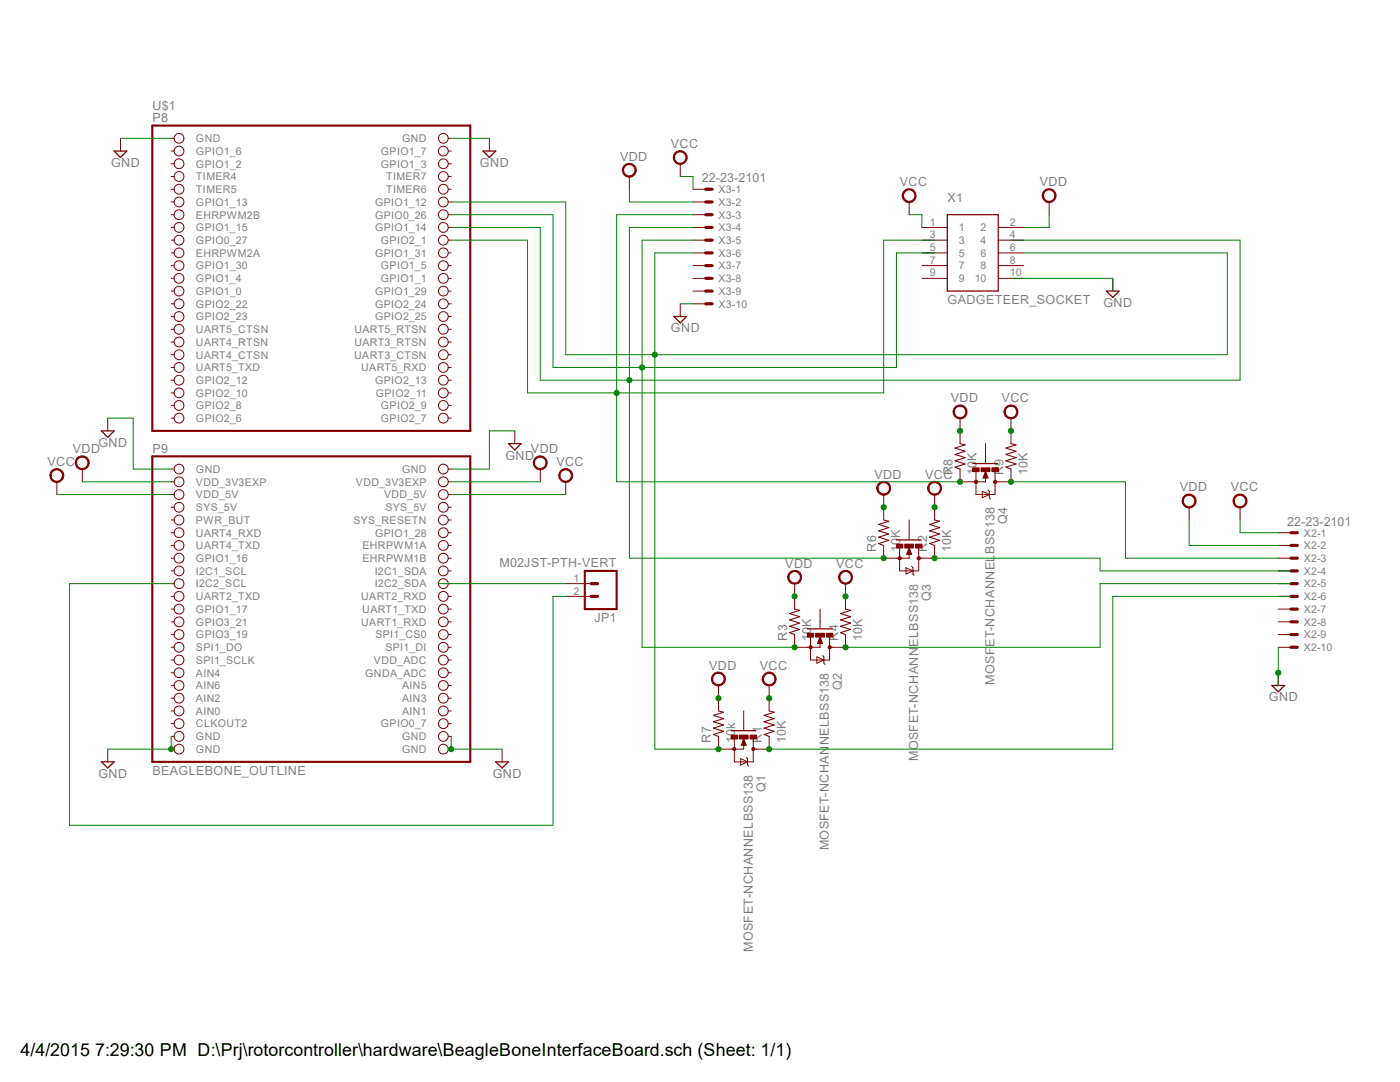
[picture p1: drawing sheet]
<svg xmlns="http://www.w3.org/2000/svg" width="279mm" height="216mm" viewBox="0 0 279 216" stroke-linecap="round" stroke-linejoin="round" font-family="sans-serif">
<path d="M30.4 25.1h63.5v60.9h-63.5zM30.4 91.1h63.5v60.9h-63.5z" fill="none" stroke="#800000" stroke-width=".42"/>
<g fill="none" stroke="#800000" stroke-width=".2">
<path d="M24 27.6v2.5M34.2 27.6h.6M34.2 30.1h.6M34.2 32.7h.6M34.2 35.2h.6M34.2 37.8h.6M89.5 27.6h.5M89.5 30.1h.5M89.5 32.7h.5M89.5 35.2h.5M89.5 37.8h.5M97.7 27.6v2.5"/>
<path d="M138.3 37.8h2.5M34.2 40.3h.6M34.2 42.8h.6M34.2 45.4h.6M34.2 47.9h.6M34.2 50.5h.6M34.2 53h.6M34.2 55.5h.6M34.2 58.1h.6M89.5 40.3h.5M89.5 42.8h.5M89.5 45.4h.5"/>
<path d="M89.5 47.9h.5M89.5 50.5h.5M89.5 53h.5M89.5 55.5h.5M89.5 58.1h.5M138.3 40.3h2.5M138.3 42.8h2.5M138.3 45.4h2.5M138.3 47.9h2.5M138.3 50.5h2.5M138.3 53h2.5M138.3 55.5h2.5"/>
<path d="M138.3 58.1h2.5M184 45.4h5.1M184 47.9h5.1M184 50.5h5.1M184 53h5.1M184 55.5h5.1M199.2 45.4h5.1M199.2 47.9h5.1M199.2 50.5h5.1M199.2 53h5.1M199.2 55.5h5.1M34.2 60.6h.6"/>
<path d="M34.2 63.2h.6M34.2 65.7h.6M34.2 68.2h.6M34.2 70.8h.6M34.2 73.3h.6M34.2 75.9h.6M34.2 78.4h.6M89.5 60.6h.5M89.5 63.2h.5M89.5 65.7h.5M89.5 68.2h.5M89.5 70.8h.5"/>
<path d="M89.5 73.3h.5M89.5 75.9h.5M89.5 78.4h.5M135.8 60.6v2.6M138.3 60.6h2.5M21.5 83.4v2.6M34.2 93.6h.6M34.2 96.1h.6M34.2 98.7h.6M34.2 80.9h.6M34.2 83.4h.6M89.5 93.6h.5"/>
<path d="M89.5 96.1h.5M89.5 98.7h.5M89.5 80.9h.5M89.5 83.4h.5M102.7 86v2.5M34.2 101.2h.6M34.2 103.8h.6M34.2 106.3h.6M34.2 108.8h.6M34.2 111.4h.6M34.2 113.9h.6M34.2 116.5h.6"/>
<path d="M34.2 119h.6M89.5 101.2h.5M89.5 103.8h.5M89.5 106.3h.5M89.5 108.8h.5M89.5 111.4h.5M89.5 113.9h.5M89.5 116.5h.5M89.5 119h.5M255.1 106.3h2.5M255.1 108.8h2.5M255.1 111.4h2.5"/>
<path d="M255.1 113.9h2.5M255.1 116.5h2.5M255.1 119h2.5M34.2 121.5h.6M34.2 124.1h.6M34.2 126.6h.6M34.2 129.2h.6M34.2 131.7h.6M34.2 134.2h.6M34.2 136.8h.6M34.2 139.3h.6M89.5 121.5h.5"/>
<path d="M89.5 124.1h.5M89.5 126.6h.5M89.5 129.2h.5M89.5 131.7h.5M89.5 134.2h.5M89.5 136.8h.5M89.5 139.3h.5M255.1 121.5h2.5M255.1 124.1h2.5M255.1 126.6h2.5M255.1 129.2h2.5M21.5 149.5v2.5"/>
<path d="M34.2 141.9h.6M34.2 144.4h.6M34.2 146.9h.6M34.2 149.5h.6M89.5 141.9h.5M89.5 144.4h.5M89.5 146.9h.5M89.5 149.5h.5M100.2 149.5v2.5"/>
<circle cx="35.7" cy="32.7" r=".98"/>
<circle cx="35.7" cy="27.6" r=".98"/>
<circle cx="35.7" cy="30.1" r=".98"/>
<circle cx="35.7" cy="35.2" r=".98"/>
<circle cx="35.7" cy="37.8" r=".98"/>
<circle cx="88.5" cy="37.8" r=".98"/>
<circle cx="88.5" cy="32.7" r=".98"/>
<circle cx="88.5" cy="27.6" r=".98"/>
<circle cx="88.5" cy="35.2" r=".98"/>
<circle cx="88.5" cy="30.1" r=".98"/>
<circle cx="35.7" cy="50.5" r=".98"/>
<circle cx="35.7" cy="40.3" r=".98"/>
<circle cx="35.7" cy="55.5" r=".98"/>
<circle cx="35.7" cy="42.8" r=".98"/>
<circle cx="35.7" cy="47.9" r=".98"/>
<circle cx="35.7" cy="53" r=".98"/>
<circle cx="35.7" cy="58.1" r=".98"/>
<circle cx="35.7" cy="45.4" r=".98"/>
<circle cx="88.5" cy="40.3" r=".98"/>
<circle cx="88.5" cy="55.5" r=".98"/>
<circle cx="88.5" cy="50.5" r=".98"/>
<circle cx="88.5" cy="53" r=".98"/>
<circle cx="88.5" cy="42.8" r=".98"/>
<circle cx="88.5" cy="45.4" r=".98"/>
<circle cx="88.5" cy="47.9" r=".98"/>
<circle cx="88.5" cy="58.1" r=".98"/>
<circle cx="35.7" cy="78.4" r=".98"/>
<circle cx="35.7" cy="60.6" r=".98"/>
<circle cx="35.7" cy="63.2" r=".98"/>
<circle cx="35.7" cy="68.2" r=".98"/>
<circle cx="35.7" cy="70.8" r=".98"/>
<circle cx="35.7" cy="65.7" r=".98"/>
<circle cx="35.7" cy="75.9" r=".98"/>
<circle cx="35.7" cy="73.3" r=".98"/>
<circle cx="88.5" cy="78.4" r=".98"/>
<circle cx="88.5" cy="63.2" r=".98"/>
<circle cx="88.5" cy="73.3" r=".98"/>
<circle cx="88.5" cy="68.2" r=".98"/>
<circle cx="88.5" cy="70.8" r=".98"/>
<circle cx="88.5" cy="60.6" r=".98"/>
<circle cx="88.5" cy="65.7" r=".98"/>
<circle cx="88.5" cy="75.9" r=".98"/>
<circle cx="35.7" cy="96.1" r=".98"/>
<circle cx="35.7" cy="93.6" r=".98"/>
<circle cx="35.7" cy="80.9" r=".98"/>
<circle cx="35.7" cy="83.4" r=".98"/>
<circle cx="35.7" cy="98.7" r=".98"/>
<circle cx="88.5" cy="80.9" r=".98"/>
<circle cx="88.5" cy="96.1" r=".98"/>
<circle cx="88.5" cy="83.4" r=".98"/>
<circle cx="88.5" cy="98.7" r=".98"/>
<circle cx="88.5" cy="93.6" r=".98"/>
<circle cx="35.7" cy="101.2" r=".98"/>
<circle cx="35.7" cy="106.3" r=".98"/>
<circle cx="35.7" cy="103.8" r=".98"/>
<circle cx="35.7" cy="108.8" r=".98"/>
<circle cx="35.7" cy="111.4" r=".98"/>
<circle cx="35.7" cy="113.9" r=".98"/>
<circle cx="35.7" cy="119" r=".98"/>
<circle cx="35.7" cy="116.5" r=".98"/>
<circle cx="88.5" cy="106.3" r=".98"/>
<circle cx="88.5" cy="119" r=".98"/>
<circle cx="88.5" cy="111.4" r=".98"/>
<circle cx="88.5" cy="113.9" r=".98"/>
<circle cx="88.5" cy="108.8" r=".98"/>
<circle cx="88.5" cy="116.5" r=".98"/>
<circle cx="88.5" cy="103.8" r=".98"/>
<circle cx="88.5" cy="101.2" r=".98"/>
<circle cx="35.7" cy="121.5" r=".98"/>
<circle cx="35.7" cy="134.2" r=".98"/>
<circle cx="35.7" cy="136.8" r=".98"/>
<circle cx="35.7" cy="139.3" r=".98"/>
<circle cx="35.7" cy="126.6" r=".98"/>
<circle cx="35.7" cy="129.2" r=".98"/>
<circle cx="35.7" cy="124.1" r=".98"/>
<circle cx="35.7" cy="131.7" r=".98"/>
<circle cx="88.5" cy="129.2" r=".98"/>
<circle cx="88.5" cy="131.7" r=".98"/>
<circle cx="88.5" cy="126.6" r=".98"/>
<circle cx="88.5" cy="124.1" r=".98"/>
<circle cx="88.5" cy="136.8" r=".98"/>
<circle cx="88.5" cy="121.5" r=".98"/>
<circle cx="88.5" cy="134.2" r=".98"/>
<circle cx="88.5" cy="139.3" r=".98"/>
<circle cx="35.7" cy="144.4" r=".98"/>
<circle cx="35.7" cy="146.9" r=".98"/>
<circle cx="35.7" cy="141.9" r=".98"/>
<circle cx="35.7" cy="149.5" r=".98"/>
<circle cx="88.5" cy="146.9" r=".98"/>
<circle cx="88.5" cy="149.5" r=".98"/>
<circle cx="88.5" cy="141.9" r=".98"/>
<circle cx="88.5" cy="144.4" r=".98"/>
</g>
<path d="M22.8 30.1h2.5l-1.3 1.3zM96.4 30.1h2.5l-1.2 1.3zM189.1 42.8h10.1v15.3h-10.1zM134.5 63.2h2.5l-1.2 1.2zM20.2 86h2.6l-1.3 1.2zM101.5 88.5h2.5l-1.3 1.3zM20.2 152h2.6l-1.3 1.2zM98.9 152h2.6l-1.3 1.2z" fill="none" stroke="#800000" stroke-width=".25"/>
<g fill="none" stroke="#800000" stroke-width=".64">
<path d="M140.8 37.8h1.3M140.8 40.3h1.3M140.8 42.8h1.3M140.8 45.4h1.3M140.8 47.9h1.3M140.8 50.5h1.3M140.8 53h1.3M140.8 55.5h1.3M140.8 58.1h1.3M140.8 60.6h1.3M257.6 106.3h1.3M257.6 108.8h1.3"/>
<path d="M257.6 111.4h1.3M257.6 113.9h1.3M257.6 116.5h1.3M257.6 119h1.3M257.6 121.5h1.3M257.6 124.1h1.3M257.6 126.6h1.3M257.6 129.2h1.3"/>
</g>
<path d="M10.2 94a1.41 1.41 0 0 1 2.3 0 1.41 1.41 0 0 1-.7 2.2 1.41 1.41 0 0 1-1.9-1.3h.3a1.15 1.15 0 0 1 1.7-1 1.15 1.15 0 0 1 .2 2 1.15 1.15 0 0 1-1.9-.6v-.4h-.3z" fill-rule="evenodd" fill="#800000"/>
<path d="M10.2 94a1.41 1.41 0 0 1 2.3 0 1.41 1.41 0 0 1-.7 2.2 1.41 1.41 0 0 1-1.9-1.3h.3a1.15 1.15 0 0 1 1.7-1 1.15 1.15 0 0 1 .2 2 1.15 1.15 0 0 1-1.9-.6v-.4h-.3zM11.3 96.1v2.6" fill="none" stroke="#800000" stroke-width=".2"/>
<path d="M111.8 94a1.4 1.4 0 0 1 2.3 .1 1.4 1.4 0 0 1-.8 2.1 1.4 1.4 0 0 1-1.8-1.3h.3a1.15 1.15 0 0 1 1.6-1 1.15 1.15 0 0 1 .2 2 1.15 1.15 0 0 1-1.8-.6v-.4h-.3z" fill-rule="evenodd" fill="#800000"/>
<path d="M111.8 94a1.4 1.4 0 0 1 2.3 .1 1.4 1.4 0 0 1-.8 2.1 1.4 1.4 0 0 1-1.8-1.3h.3a1.15 1.15 0 0 1 1.6-1 1.15 1.15 0 0 1 .2 2 1.15 1.15 0 0 1-1.8-.6v-.4h-.3zM112.9 96.1v2.6" fill="none" stroke="#800000" stroke-width=".2"/>
<path d="M134.7 30.5a1.4 1.4 0 0 1 2.2 .1 1.4 1.4 0 0 1-.7 2.1 1.4 1.4 0 0 1-1.8-1.3h.2a1.15 1.15 0 0 1 1.7-.9 1.15 1.15 0 0 1 .2 1.9 1.15 1.15 0 0 1-1.8-.6l-.1-.4h-.2z" fill-rule="evenodd" fill="#800000"/>
<path d="M134.7 30.5a1.4 1.4 0 0 1 2.2 .1 1.4 1.4 0 0 1-.7 2.1 1.4 1.4 0 0 1-1.8-1.3h.2a1.15 1.15 0 0 1 1.7-.9 1.15 1.15 0 0 1 .2 1.9 1.15 1.15 0 0 1-1.8-.6l-.1-.4h-.2zM135.8 32.7v2.5" fill="none" stroke="#800000" stroke-width=".2"/>
<path d="M180.4 38.1a1.39 1.39 0 0 1 2.2 .2 1.39 1.39 0 0 1-.8 2.1 1.39 1.39 0 0 1-1.8-1.4h.3a1.15 1.15 0 0 1 1.5-1.1 1.15 1.15 0 0 1 .5 1.9 1.15 1.15 0 0 1-1.9-.4l-.1-.4h-.3z" fill-rule="evenodd" fill="#800000"/>
<path d="M180.4 38.1a1.39 1.39 0 0 1 2.2 .2 1.39 1.39 0 0 1-.8 2.1 1.39 1.39 0 0 1-1.8-1.4h.3a1.15 1.15 0 0 1 1.5-1.1 1.15 1.15 0 0 1 .5 1.9 1.15 1.15 0 0 1-1.9-.4l-.1-.4h-.3zM181.4 40.3v2.5M222.1 55.5v2.6M255.1 134.2v2.6" fill="none" stroke="#800000" stroke-width=".2"/>
<path d="M220.8 58.1h2.6l-1.3 1.3zM253.8 136.8h2.6l-1.3 1.2z" fill="none" stroke="#800000" stroke-width=".25"/>
<path d="M15.3 91.4a1.41 1.41 0 0 1 2.3 .1 1.41 1.41 0 0 1-.7 2.1 1.41 1.41 0 0 1-1.9-1.3h.3a1.15 1.15 0 0 1 1.7-.9 1.15 1.15 0 0 1 .2 1.9 1.15 1.15 0 0 1-1.9-.5v-.5h-.3z" fill-rule="evenodd" fill="#800000"/>
<path d="M15.3 91.4a1.41 1.41 0 0 1 2.3 .1 1.41 1.41 0 0 1-.7 2.1 1.41 1.41 0 0 1-1.9-1.3h.3a1.15 1.15 0 0 1 1.7-.9 1.15 1.15 0 0 1 .2 1.9 1.15 1.15 0 0 1-1.9-.5v-.5h-.3zM16.4 93.6v2.5" fill="none" stroke="#800000" stroke-width=".2"/>
<path d="M106.8 91.4a1.4 1.4 0 0 1 2.2 .2 1.4 1.4 0 0 1-.8 2.1 1.4 1.4 0 0 1-1.8-1.4h.3a1.15 1.15 0 0 1 1.7-.9 1.15 1.15 0 0 1 .2 1.9 1.15 1.15 0 0 1-1.9-.5v-.5h-.3z" fill-rule="evenodd" fill="#800000"/>
<path d="M106.8 91.4a1.4 1.4 0 0 1 2.2 .2 1.4 1.4 0 0 1-.8 2.1 1.4 1.4 0 0 1-1.8-1.4h.3a1.15 1.15 0 0 1 1.7-.9 1.15 1.15 0 0 1 .2 1.9 1.15 1.15 0 0 1-1.9-.5v-.5h-.3zM107.8 93.6v2.5" fill="none" stroke="#800000" stroke-width=".2"/>
<path d="M124.5 33.1a1.4 1.4 0 0 1 2.3 0 1.4 1.4 0 0 1-.8 2.2 1.4 1.4 0 0 1-1.8-1.3h.3a1.15 1.15 0 0 1 1.6-1 1.15 1.15 0 0 1 .2 1.9 1.15 1.15 0 0 1-1.8-.6v-.3h-.3z" fill-rule="evenodd" fill="#800000"/>
<path d="M124.5 33.1a1.4 1.4 0 0 1 2.3 0 1.4 1.4 0 0 1-.8 2.2 1.4 1.4 0 0 1-1.8-1.3h.3a1.15 1.15 0 0 1 1.6-1 1.15 1.15 0 0 1 .2 1.9 1.15 1.15 0 0 1-1.8-.6v-.3h-.3zM125.6 35.2v2.6" fill="none" stroke="#800000" stroke-width=".2"/>
<path d="M208.3 38.1a1.39 1.39 0 0 1 2.2 .2 1.39 1.39 0 0 1-.7 2.1 1.39 1.39 0 0 1-1.8-1.4h.2a1.13 1.13 0 0 1 1.6-1.1 1.13 1.13 0 0 1 .4 1.9 1.13 1.13 0 0 1-1.9-.4l-.1-.4h-.2z" fill-rule="evenodd" fill="#800000"/>
<path d="M208.3 38.1a1.39 1.39 0 0 1 2.2 .2 1.39 1.39 0 0 1-.7 2.1 1.39 1.39 0 0 1-1.8-1.4h.2a1.13 1.13 0 0 1 1.6-1.1 1.13 1.13 0 0 1 .4 1.9 1.13 1.13 0 0 1-1.9-.4l-.1-.4h-.2zM209.4 40.3v2.5" fill="none" stroke="#800000" stroke-width=".2"/>
<path d="M236.2 99.1a1.41 1.41 0 0 1 2.3 0 1.41 1.41 0 0 1-.7 2.2 1.41 1.41 0 0 1-1.9-1.4h.3a1.15 1.15 0 0 1 1.6-.9 1.15 1.15 0 0 1 .3 1.9 1.15 1.15 0 0 1-1.9-.6v-.4h-.3z" fill-rule="evenodd" fill="#800000"/>
<path d="M236.2 99.1a1.41 1.41 0 0 1 2.3 0 1.41 1.41 0 0 1-.7 2.2 1.41 1.41 0 0 1-1.9-1.4h.3a1.15 1.15 0 0 1 1.6-.9 1.15 1.15 0 0 1 .3 1.9 1.15 1.15 0 0 1-1.9-.6v-.4h-.3zM237.3 101.2v2.6" fill="none" stroke="#800000" stroke-width=".2"/>
<path d="M246.4 99.1a1.41 1.41 0 0 1 2.2 0 1.41 1.41 0 0 1-.7 2.2 1.41 1.41 0 0 1-1.8-1.4h.2a1.15 1.15 0 0 1 1.7-.9 1.15 1.15 0 0 1 .2 1.9 1.15 1.15 0 0 1-1.8-.6l-.1-.4h-.2z" fill-rule="evenodd" fill="#800000"/>
<path d="M246.4 99.1a1.41 1.41 0 0 1 2.2 0 1.41 1.41 0 0 1-.7 2.2 1.41 1.41 0 0 1-1.8-1.4h.2a1.15 1.15 0 0 1 1.7-.9 1.15 1.15 0 0 1 .2 1.9 1.15 1.15 0 0 1-1.8-.6l-.1-.4h-.2zM247.5 101.2v2.6" fill="none" stroke="#800000" stroke-width=".2"/>
<path d="M146.3 149.2h.5v.5h-.5z" fill-rule="evenodd" fill="#800000"/>
<path d="M146.3 149.2h.5v.5h-.5z" fill="none" stroke="#800000" stroke-width=".2"/>
<path d="M150.1 149.2h.5v.5h-.5z" fill-rule="evenodd" fill="#800000"/>
<path d="M150.1 149.2h.5v.5h-.5z" fill="none" stroke="#800000" stroke-width=".2"/>
<path d="M145.9 146.7h1.3v.7h-1.3z" fill-rule="evenodd" fill="#800000"/>
<path d="M145.9 146.7h1.3v.7h-1.3z" fill="none" stroke="#800000" stroke-width=".2"/>
<path d="M149.7 146.7h1.3v.7h-1.3z" fill-rule="evenodd" fill="#800000"/>
<path d="M149.7 146.7h1.3v.7h-1.3z" fill="none" stroke="#800000" stroke-width=".2"/>
<path d="M147.5 146.7h1.8v.7h-1.8z" fill-rule="evenodd" fill="#800000"/>
<path d="M146.6 147.4v4.6h3.7v-4.6M147.5 146.7h1.8v.7h-1.8zM147.8 151.4l1.4 .6-1.4 .7zM148.4 148.6v.9h-5M148.4 141.9v3.8M148.4 147.4l.5 1.3h-.9zM148.9 151.1l.3 .3v1.3l.2 .2M150.3 149.5h3.2" fill="none" stroke="#800000" stroke-width=".2"/>
<path d="M145.9 145.8h4.9" fill="none" stroke="#800000" stroke-width=".25"/>
<path d="M148.4 148.3v.3h-.2l.2-.9 .3 .9" fill="none" stroke="#800000" stroke-width=".34"/>
<path d="M161.5 128.9h.5v.5l-.2 .1-.3-.1z" fill-rule="evenodd" fill="#800000"/>
<path d="M161.5 128.9h.5v.5l-.2 .1-.3-.1z" fill="none" stroke="#800000" stroke-width=".2"/>
<path d="M165.4 128.9h.4v.5l-.2 .1-.2-.1z" fill-rule="evenodd" fill="#800000"/>
<path d="M165.4 128.9h.4v.5l-.2 .1-.2-.1z" fill="none" stroke="#800000" stroke-width=".2"/>
<path d="M161.1 126.4h1.3v.7h-1.3z" fill-rule="evenodd" fill="#800000"/>
<path d="M161.1 126.4h1.3v.7h-1.3z" fill="none" stroke="#800000" stroke-width=".2"/>
<path d="M164.9 126.4h1.3v.7h-1.3z" fill-rule="evenodd" fill="#800000"/>
<path d="M164.9 126.4h1.3v.7h-1.3z" fill="none" stroke="#800000" stroke-width=".2"/>
<path d="M162.8 126.4h1.7v.7h-1.7z" fill-rule="evenodd" fill="#800000"/>
<path d="M161.8 127.1v4.6h3.8v-4.6M162.8 126.4h1.7v.7h-1.7zM163 131.1l1.4 .6-1.4 .6zM163.7 128.3v.9h-5.1M163.7 121.5v3.8M163.7 127.1l.5 1.3h-1zM164.2 130.8l.2 .3v1.2l.3 .3M165.6 129.2h3.1" fill="none" stroke="#800000" stroke-width=".2"/>
<path d="M161.1 125.5h5" fill="none" stroke="#800000" stroke-width=".25"/>
<path d="M163.7 128v.3h-.3l.3-.9 .2 .9" fill="none" stroke="#800000" stroke-width=".34"/>
<path d="M179.3 111.2l.2-.2 .3 .2v.4h-.5l-.1-.2z" fill-rule="evenodd" fill="#800000"/>
<path d="M179.3 111.2l.2-.2 .3 .2v.4h-.5l-.1-.2z" fill="none" stroke="#800000" stroke-width=".2"/>
<path d="M183.1 111.2l.2-.2 .3 .2v.4h-.5l-.1-.2z" fill-rule="evenodd" fill="#800000"/>
<path d="M183.1 111.2l.2-.2 .3 .2v.4h-.5l-.1-.2z" fill="none" stroke="#800000" stroke-width=".2"/>
<path d="M178.9 108.6h1.3v.7h-1.3z" fill-rule="evenodd" fill="#800000"/>
<path d="M178.9 108.6h1.3v.7h-1.3z" fill="none" stroke="#800000" stroke-width=".2"/>
<path d="M182.7 108.6h1.3v.7h-1.3z" fill-rule="evenodd" fill="#800000"/>
<path d="M182.7 108.6h1.3v.7h-1.3z" fill="none" stroke="#800000" stroke-width=".2"/>
<path d="M180.6 108.6h1.7v.7h-1.7z" fill-rule="evenodd" fill="#800000"/>
<path d="M179.5 109.3v4.6h3.8v-4.5M180.6 108.6h1.7v.7h-1.7zM180.8 113.3l1.4 .6-1.4 .7zM181.4 110.5v.9h-5M181.4 103.8v3.8M181.4 109.3l.5 1.3h-1zM181.9 113l.3 .3v1.3l.3 .2M183.3 111.4h3.2" fill="none" stroke="#800000" stroke-width=".2"/>
<path d="M178.9 107.7h5" fill="none" stroke="#800000" stroke-width=".25"/>
<path d="M181.4 110.2v.3h-.2l.2-.9 .3 .9" fill="none" stroke="#800000" stroke-width=".34"/>
<path d="M194.6 95.9l.2-.1 .2 .1v.5h-.4l-.2-.3z" fill-rule="evenodd" fill="#800000"/>
<path d="M194.6 95.9l.2-.1 .2 .1v.5h-.4l-.2-.3z" fill="none" stroke="#800000" stroke-width=".2"/>
<path d="M198.4 95.9l.2-.1 .2 .1v.5h-.4l-.2-.3z" fill-rule="evenodd" fill="#800000"/>
<path d="M198.4 95.9l.2-.1 .2 .1v.5h-.4l-.2-.3z" fill="none" stroke="#800000" stroke-width=".2"/>
<path d="M194.1 93.3h1.3v.8h-1.3z" fill-rule="evenodd" fill="#800000"/>
<path d="M194.1 93.3h1.3v.8h-1.3z" fill="none" stroke="#800000" stroke-width=".2"/>
<path d="M198 93.3h1.2v.8h-1.2z" fill-rule="evenodd" fill="#800000"/>
<path d="M198 93.3h1.2v.8h-1.2z" fill="none" stroke="#800000" stroke-width=".2"/>
<path d="M195.8 93.3h1.8v.8h-1.8z" fill-rule="evenodd" fill="#800000"/>
<g fill="none" stroke="#800000" stroke-width=".2">
<path d="M191.6 93.6v2.5h5.1v-.9M191.6 86v2.5M194.8 94.1v4.6h3.8v-4.6M195.8 93.3h1.8v.8h-1.8zM196 98l1.4 .7-1.4 .6zM196.7 88.5v3.8M196.7 94.1l.5 1.3h-1zM197.2 97.8l.2 .2v1.3l.3 .3M201.8 93.6v2.5h-3.2M201.8 86v2.5M158.6 119v2.5M168.7 119v2.5"/>
<path d="M176.4 101.2v2.6M176.4 108.8v2.6M186.5 101.2v2.6M186.5 108.8v2.6M143.4 139.3v2.6M153.5 139.3v2.6M158.6 126.6v2.6M168.7 126.6v2.6M143.4 146.9v2.6M153.5 146.9v2.6"/>
</g>
<path d="M194.1 92.5h5" fill="none" stroke="#800000" stroke-width=".25"/>
<path d="M196.7 95v.2h-.3l.3-.8 .2 .8" fill="none" stroke="#800000" stroke-width=".34"/>
<path d="M191.6 88.5l1 .3-2 .6 2 .6-2 .7 2 .6-2 .6 2 .7-2 .6 1 .4M201.8 88.5l1 .3-2.1 .6 2.1 .6-2.1 .7 2.1 .6-2.1 .6 2.1 .7-2.1 .6 1.1 .4M176.4 103.8l1 .2-2.1 .6 2.1 .7-2.1 .6 2.1 .7-2.1 .6 2.1 .6-2.1 .7 1.1 .3M186.5 103.8l1 .2-2 .6 2 .7-2 .6 2 .7-2 .6 2 .6-2 .7 1 .3M158.6 121.5l1 .3-2 .6 2 .7-2 .6 2 .6-2 .7 2 .6-2 .6 1 .4M168.7 121.5l1.1 .3-2.1 .6 2.1 .7-2.1 .6 2.1 .6-2.1 .7 2.1 .6-2.1 .6 1 .4M143.4 141.9l1 .2-2 .6 2 .7-2 .6 2 .7-2 .6 2 .6-2 .7 1 .3M153.5 141.9l1 .2-2 .6 2 .7-2 .6 2 .7-2 .6 2 .6-2 .7 1 .3" fill="none" stroke="#800000" stroke-width=".21"/>
<path d="M190.5 81.3a1.4 1.4 0 0 1 2.3 .1 1.4 1.4 0 0 1-.8 2.1 1.4 1.4 0 0 1-1.8-1.3h.3a1.13 1.13 0 0 1 1.5-1.1 1.13 1.13 0 0 1 .4 1.9 1.13 1.13 0 0 1-1.9-.4v-.4h-.3z" fill-rule="evenodd" fill="#800000"/>
<path d="M190.5 81.3a1.4 1.4 0 0 1 2.3 .1 1.4 1.4 0 0 1-.8 2.1 1.4 1.4 0 0 1-1.8-1.3h.3a1.13 1.13 0 0 1 1.5-1.1 1.13 1.13 0 0 1 .4 1.9 1.13 1.13 0 0 1-1.9-.4v-.4h-.3zM191.6 83.4v2.6" fill="none" stroke="#800000" stroke-width=".2"/>
<path d="M175.3 96.5a1.4 1.4 0 0 1 2.2 .2 1.4 1.4 0 0 1-.8 2.1 1.4 1.4 0 0 1-1.7-1.4h.2a1.15 1.15 0 0 1 1.6-1.1 1.15 1.15 0 0 1 .4 1.9 1.15 1.15 0 0 1-1.9-.4l-.1-.4h-.2z" fill-rule="evenodd" fill="#800000"/>
<path d="M175.3 96.5a1.4 1.4 0 0 1 2.2 .2 1.4 1.4 0 0 1-.8 2.1 1.4 1.4 0 0 1-1.7-1.4h.2a1.15 1.15 0 0 1 1.6-1.1 1.15 1.15 0 0 1 .4 1.9 1.15 1.15 0 0 1-1.9-.4l-.1-.4h-.2zM176.4 98.7v2.5" fill="none" stroke="#800000" stroke-width=".2"/>
<path d="M157.5 114.3a1.39 1.39 0 0 1 2.2 .2 1.39 1.39 0 0 1-.7 2 1.39 1.39 0 0 1-1.8-1.3h.2a1.15 1.15 0 0 1 1.6-1.1 1.15 1.15 0 0 1 .4 1.8 1.15 1.15 0 0 1-1.9-.3l-.1-.4h-.2z" fill-rule="evenodd" fill="#800000"/>
<path d="M157.5 114.3a1.39 1.39 0 0 1 2.2 .2 1.39 1.39 0 0 1-.7 2 1.39 1.39 0 0 1-1.8-1.3h.2a1.15 1.15 0 0 1 1.6-1.1 1.15 1.15 0 0 1 .4 1.8 1.15 1.15 0 0 1-1.9-.3l-.1-.4h-.2zM158.6 116.5v2.5" fill="none" stroke="#800000" stroke-width=".2"/>
<path d="M142.3 134.6a1.4 1.4 0 0 1 2.2 .1 1.4 1.4 0 0 1-.7 2.1 1.4 1.4 0 0 1-1.8-1.3h.2a1.15 1.15 0 0 1 1.7-.9 1.15 1.15 0 0 1 .2 1.9 1.15 1.15 0 0 1-1.8-.6l-.1-.4h-.2z" fill-rule="evenodd" fill="#800000"/>
<path d="M142.3 134.6a1.4 1.4 0 0 1 2.2 .1 1.4 1.4 0 0 1-.7 2.1 1.4 1.4 0 0 1-1.8-1.3h.2a1.15 1.15 0 0 1 1.7-.9 1.15 1.15 0 0 1 .2 1.9 1.15 1.15 0 0 1-1.8-.6l-.1-.4h-.2zM143.4 136.8v2.5" fill="none" stroke="#800000" stroke-width=".2"/>
<path d="M200.7 81.3a1.4 1.4 0 0 1 2.2 .1 1.4 1.4 0 0 1-.8 2.1 1.4 1.4 0 0 1-1.7-1.3h.2a1.13 1.13 0 0 1 1.6-1.1 1.13 1.13 0 0 1 .4 1.9 1.13 1.13 0 0 1-1.9-.4l-.1-.4h-.2z" fill-rule="evenodd" fill="#800000"/>
<path d="M200.7 81.3a1.4 1.4 0 0 1 2.2 .1 1.4 1.4 0 0 1-.8 2.1 1.4 1.4 0 0 1-1.7-1.3h.2a1.13 1.13 0 0 1 1.6-1.1 1.13 1.13 0 0 1 .4 1.9 1.13 1.13 0 0 1-1.9-.4l-.1-.4h-.2zM201.8 83.4v2.6" fill="none" stroke="#800000" stroke-width=".2"/>
<path d="M167.7 114.3a1.39 1.39 0 0 1 2.2 .2 1.39 1.39 0 0 1-.8 2 1.39 1.39 0 0 1-1.8-1.3h.3a1.15 1.15 0 0 1 1.5-1.1 1.15 1.15 0 0 1 .5 1.8 1.15 1.15 0 0 1-1.9-.3l-.1-.4h-.3z" fill-rule="evenodd" fill="#800000"/>
<path d="M167.7 114.3a1.39 1.39 0 0 1 2.2 .2 1.39 1.39 0 0 1-.8 2 1.39 1.39 0 0 1-1.8-1.3h.3a1.15 1.15 0 0 1 1.5-1.1 1.15 1.15 0 0 1 .5 1.8 1.15 1.15 0 0 1-1.9-.3l-.1-.4h-.3zM168.7 116.5v2.5" fill="none" stroke="#800000" stroke-width=".2"/>
<path d="M152.4 134.6a1.39 1.39 0 0 1 2.3 .2 1.39 1.39 0 0 1-.8 2.1 1.39 1.39 0 0 1-1.8-1.4h.3a1.15 1.15 0 0 1 1.5-1.1 1.15 1.15 0 0 1 .4 1.9 1.15 1.15 0 0 1-1.9-.4v-.4h-.3l.1-.5z" fill-rule="evenodd" fill="#800000"/>
<path d="M152.4 134.6a1.39 1.39 0 0 1 2.3 .2 1.39 1.39 0 0 1-.8 2.1 1.39 1.39 0 0 1-1.8-1.4h.3a1.15 1.15 0 0 1 1.5-1.1 1.15 1.15 0 0 1 .4 1.9 1.15 1.15 0 0 1-1.9-.4v-.4h-.3l.1-.5zM153.5 136.8v2.5" fill="none" stroke="#800000" stroke-width=".2"/>
<path d="M185.5 96.5a1.4 1.4 0 0 1 2.2 .2 1.4 1.4 0 0 1-.8 2.1 1.4 1.4 0 0 1-1.8-1.4h.3a1.15 1.15 0 0 1 1.5-1.1 1.15 1.15 0 0 1 .4 1.9 1.15 1.15 0 0 1-1.8-.4l-.1-.4h-.3z" fill-rule="evenodd" fill="#800000"/>
<path d="M185.5 96.5a1.4 1.4 0 0 1 2.2 .2 1.4 1.4 0 0 1-.8 2.1 1.4 1.4 0 0 1-1.8-1.4h.3a1.15 1.15 0 0 1 1.5-1.1 1.15 1.15 0 0 1 .4 1.9 1.15 1.15 0 0 1-1.8-.4l-.1-.4h-.3zM186.5 98.7v2.5M112.9 116.5h5.1M112.9 119h5.1" fill="none" stroke="#800000" stroke-width=".2"/>
<path d="M116.7 113.9h6.4v7.6h-6.4z" fill="none" stroke="#800000" stroke-width=".42"/>
<path d="M118 119h1.3M118 116.5h1.3" fill="none" stroke="#800000" stroke-width=".64"/>
<path d="M34.2 146.9v2.6h-12.7" fill="none" stroke="#008000" stroke-width=".2"/>
<circle cx="34.2" cy="149.5" r=".51" fill="#008000"/>
<g fill="none" stroke="#008000" stroke-width=".2">
<path d="M90 146.9v2.6h10.2"/>
<circle cx="34.2" cy="149.5" r=".51"/>
</g>
<circle cx="90" cy="149.5" r=".51" fill="#008000"/>
<g fill="none" stroke="#008000" stroke-width=".2">
<path d="M24 27.6h10.2M90 27.6h7.7M135.8 60.6h2.5M21.5 83.4h5.1v10.2h7.6M102.7 86h-5v7.6h-7.7M255.1 129.2v7.6"/>
<circle cx="90" cy="149.5" r=".51"/>
</g>
<circle cx="255.1" cy="134.2" r=".51" fill="#008000"/>
<g fill="none" stroke="#008000" stroke-width=".2">
<path d="M135.8 35.2h2.5v2.6M181.4 42.8h2.6v2.6M201.8 55.5h20.3v2.6M11.3 98.7h22.9M90 98.7h22.9M247.5 103.8v2.5h7.6"/>
<circle cx="255.1" cy="134.2" r=".51"/>
</g>
<circle cx="201.8" cy="86" r=".51" fill="#008000"/>
<circle cx="201.8" cy="86" r=".51" fill="none" stroke="#008000" stroke-width=".2"/>
<circle cx="168.7" cy="119" r=".51" fill="#008000"/>
<circle cx="168.7" cy="119" r=".51" fill="none" stroke="#008000" stroke-width=".2"/>
<circle cx="153.5" cy="139.3" r=".51" fill="#008000"/>
<circle cx="153.5" cy="139.3" r=".51" fill="none" stroke="#008000" stroke-width=".2"/>
<circle cx="186.5" cy="101.2" r=".51" fill="#008000"/>
<g fill="none" stroke="#008000" stroke-width=".2">
<path d="M125.6 37.8v2.5h12.7M209.4 42.8v2.6h-5.1M16.4 96.1h17.8M90 96.1h17.8M237.3 103.8v5h17.8"/>
<circle cx="186.5" cy="101.2" r=".51"/>
</g>
<circle cx="191.6" cy="86" r=".51" fill="#008000"/>
<circle cx="191.6" cy="86" r=".51" fill="none" stroke="#008000" stroke-width=".2"/>
<circle cx="158.6" cy="119" r=".51" fill="#008000"/>
<circle cx="158.6" cy="119" r=".51" fill="none" stroke="#008000" stroke-width=".2"/>
<circle cx="143.4" cy="139.3" r=".51" fill="#008000"/>
<circle cx="143.4" cy="139.3" r=".51" fill="none" stroke="#008000" stroke-width=".2"/>
<circle cx="176.4" cy="101.2" r=".51" fill="#008000"/>
<g fill="none" stroke="#008000" stroke-width=".2">
<path d="M138.3 42.8h-15.2v53.3h68.5M186.5 47.9h-10.1v30.5h-53.3"/>
<circle cx="176.4" cy="101.2" r=".51"/>
</g>
<circle cx="123.1" cy="78.4" r=".51" fill="#008000"/>
<circle cx="123.1" cy="78.4" r=".51" fill="none" stroke="#008000" stroke-width=".2"/>
<circle cx="191.6" cy="96.1" r=".51" fill="#008000"/>
<g fill="none" stroke="#008000" stroke-width=".2">
<path d="M90 47.9h15.3v30.5h17.8M138.3 50.5h-7.6v99M204.3 50.5h40.6v20.3h-114.2"/>
<circle cx="191.6" cy="96.1" r=".51"/>
</g>
<circle cx="130.7" cy="70.8" r=".51" fill="#008000"/>
<g fill="none" stroke="#008000" stroke-width=".2">
<path d="M130.7 149.5h12.7"/>
<circle cx="130.7" cy="70.8" r=".51"/>
</g>
<circle cx="143.4" cy="149.5" r=".51" fill="#008000"/>
<g fill="none" stroke="#008000" stroke-width=".2">
<path d="M90 40.3h22.9v30.5h17.8M138.3 47.9h-10.2v81.3M186.5 50.5h-7.6v22.8h-50.8"/>
<circle cx="143.4" cy="149.5" r=".51"/>
</g>
<circle cx="128.1" cy="73.3" r=".51" fill="#008000"/>
<g fill="none" stroke="#008000" stroke-width=".2">
<path d="M128.1 129.2h30.5"/>
<circle cx="128.1" cy="73.3" r=".51"/>
</g>
<circle cx="158.6" cy="129.2" r=".51" fill="#008000"/>
<g fill="none" stroke="#008000" stroke-width=".2">
<path d="M90 42.8h20.4v30.5h17.7M138.3 45.4h-12.7v66h50.8M201.8 47.9h45.7v28h-121.9"/>
<circle cx="158.6" cy="129.2" r=".51"/>
</g>
<circle cx="125.6" cy="75.9" r=".51" fill="#008000"/>
<circle cx="125.6" cy="75.9" r=".51" fill="none" stroke="#008000" stroke-width=".2"/>
<circle cx="176.4" cy="111.4" r=".51" fill="#008000"/>
<g fill="none" stroke="#008000" stroke-width=".2">
<path d="M90 45.4h17.8v30.5h17.8M257.6 119h-35.5v30.5h-68.6"/>
<circle cx="176.4" cy="111.4" r=".51"/>
</g>
<circle cx="153.5" cy="149.5" r=".51" fill="#008000"/>
<g fill="none" stroke="#008000" stroke-width=".2">
<path d="M257.6 116.5h-38.1v12.7h-50.8"/>
<circle cx="153.5" cy="149.5" r=".51"/>
</g>
<circle cx="168.7" cy="129.2" r=".51" fill="#008000"/>
<g fill="none" stroke="#008000" stroke-width=".2">
<path d="M201.8 96.1h22.8v15.3h30.5"/>
<circle cx="168.7" cy="129.2" r=".51"/>
</g>
<circle cx="201.8" cy="96.1" r=".51" fill="#008000"/>
<g fill="none" stroke="#008000" stroke-width=".2">
<path d="M34.2 116.5h-20.3v48.2h96.5v-45.7h2.5M87.5 116.5h25.4M186.5 111.4h33v2.5h38.1"/>
<circle cx="201.8" cy="96.1" r=".51"/>
</g>
<circle cx="186.5" cy="111.4" r=".51" fill="#008000"/>
<circle cx="186.5" cy="111.4" r=".51" fill="none" stroke="#008000" stroke-width=".2"/>
<text font-size="3.6" x="4.1" y="210.8">4/4/2015 7:29:30 PM D:\Prj\rotorcontroller\hardware\BeagleBoneInterfaceBoard.sch (Sheet: 1/1)</text>
<g font-size="2.5" fill="#808080">
<text x="30.4" y="21.9">U$1</text>
<text x="30.4" y="24.4">P8</text>
<text x="133.9" y="29.5">VCC</text>
<text x="22.2" y="33.3">GND</text>
<text x="95.8" y="33.3">GND</text>
<text x="123.7" y="32">VDD</text>
<text x="140.1" y="36.4">22-23-2101</text>
<text x="179.6" y="37.1">VCC</text>
<text x="189.1" y="40.3">X1</text>
<text x="207.5" y="37.1">VDD</text>
<text x="189.1" y="60.6">GADGETEER_SOCKET</text>
<text x="220.2" y="61.3">GND</text>
<text x="133.9" y="66.3">GND</text>
<text x="189.7" y="80.3">VDD</text>
<text x="199.9" y="80.3">VCC</text>
<text x="19.6" y="89.2">GND</text>
<text x="9.5" y="93">VCC</text>
<text x="14.6" y="90.4">VDD</text>
<text x="30.4" y="90.4">P9</text>
<text x="100.9" y="91.7">GND</text>
<text x="106" y="90.4">VDD</text>
<text x="111" y="93">VCC</text>
<text x="174.5" y="95.5">VDD</text>
<text x="184.7" y="95.5">VCC</text>
<text x="190.1" y="94.8" transform="rotate(-90 190.1 94.8)">R8</text>
<text x="194.9" y="94.9" transform="rotate(-90 194.9 94.9)">10K</text>
<text x="200.3" y="94.8" transform="rotate(-90 200.3 94.8)">R9</text>
<text x="205.1" y="94.9" transform="rotate(-90 205.1 94.9)">10K</text>
<text x="235.5" y="98">VDD</text>
<text x="245.6" y="98">VCC</text>
<text x="201" y="104.6" transform="rotate(-90 201 104.6)">Q4</text>
<text x="256.9" y="104.9">22-23-2101</text>
<text x="99.7" y="113.2">M02JST-PTH-VERT</text>
<text x="156.7" y="113.3">VDD</text>
<text x="166.9" y="113.3">VCC</text>
<text x="174.9" y="110.1" transform="rotate(-90 174.9 110.1)">R6</text>
<text x="179.7" y="110.1" transform="rotate(-90 179.7 110.1)">10K</text>
<text x="185" y="110.1" transform="rotate(-90 185 110.1)">R2</text>
<text x="189.8" y="110.1" transform="rotate(-90 189.8 110.1)">10K</text>
<text x="185.8" y="119.8" transform="rotate(-90 185.8 119.8)">Q3</text>
<text x="118.6" y="124.1">JP1</text>
<text x="157.1" y="127.8" transform="rotate(-90 157.1 127.8)">R3</text>
<text x="161.9" y="127.9" transform="rotate(-90 161.9 127.9)">10K</text>
<text x="167.3" y="127.8" transform="rotate(-90 167.3 127.8)">R4</text>
<text x="172" y="127.9" transform="rotate(-90 172 127.9)">10K</text>
<text x="141.5" y="133.6">VDD</text>
<text x="151.6" y="133.6">VCC</text>
<text x="168" y="137.6" transform="rotate(-90 168 137.6)">Q2</text>
<text x="198.5" y="136.7" transform="rotate(-90 198.5 136.7)">MOSFET-NCHANNELBSS138</text>
<text x="253.2" y="140">GND</text>
<text x="141.9" y="148.2" transform="rotate(-90 141.9 148.2)">R7</text>
<text x="146.7" y="148.2" transform="rotate(-90 146.7 148.2)">10k</text>
<text x="152" y="148.2" transform="rotate(-90 152 148.2)">R1</text>
<text x="156.8" y="148.2" transform="rotate(-90 156.8 148.2)">10K</text>
<text x="19.6" y="155.2">GND</text>
<text x="30.4" y="154.6">BEAGLEBONE_OUTLINE</text>
<text x="98.3" y="155.2">GND</text>
<text x="183.2" y="151.9" transform="rotate(-90 183.2 151.9)">MOSFET-NCHANNELBSS138</text>
<text x="152.8" y="157.9" transform="rotate(-90 152.8 157.9)">Q1</text>
<text x="165.4" y="169.7" transform="rotate(-90 165.4 169.7)">MOSFET-NCHANNELBSS138</text>
<text x="150.2" y="190" transform="rotate(-90 150.2 190)">MOSFET-NCHANNELBSS138</text>
</g>
<g font-size="2.1" fill="#808080">
<text x="39.1" y="28.4">GND</text>
<text x="80.3" y="28.4">GND</text>
<text x="39.1" y="30.9">GPIO1_6</text>
<text x="39.1" y="33.4">GPIO1_2</text>
<text x="39.1" y="36">TIMER4</text>
<text x="76" y="30.9">GPIO1_7</text>
<text x="76" y="33.4">GPIO1_3</text>
<text x="77" y="36">TIMER7</text>
<text x="39.1" y="38.5">TIMER5</text>
<text x="39.1" y="41.1">GPIO1_13</text>
<text x="74.8" y="41.1">GPIO1_12</text>
<text x="77" y="38.5">TIMER6</text>
<text x="143.4" y="38.5">X3-1</text>
<text x="143.4" y="41.1">X3-2</text>
<text x="39.1" y="43.6">EHRPWM2B</text>
<text x="39.1" y="46.1">GPIO1_15</text>
<text x="74.8" y="43.6">GPIO0_26</text>
<text x="74.8" y="46.1">GPIO1_14</text>
<text x="143.4" y="43.6">X3-3</text>
<text x="143.4" y="46.1">X3-4</text>
<text x="185.5" y="45">1</text>
<text x="185.5" y="47.6">3</text>
<text x="191.4" y="46.1">1</text>
<text x="195.7" y="46.1">2</text>
<text x="201.5" y="45">2</text>
<text x="201.5" y="47.6">4</text>
<text x="39.1" y="48.7">GPIO0_27</text>
<text x="39.1" y="51.2">EHRPWM2A</text>
<text x="39.1" y="53.8">GPIO1_30</text>
<text x="74.8" y="51.2">GPIO1_31</text>
<text x="76" y="48.7">GPIO2_1</text>
<text x="76" y="53.8">GPIO1_5</text>
<text x="143.4" y="48.7">X3-5</text>
<text x="143.4" y="51.2">X3-6</text>
<text x="143.4" y="53.8">X3-7</text>
<text x="185.5" y="50.1">5</text>
<text x="185.5" y="52.7">7</text>
<text x="191.4" y="48.7">3</text>
<text x="191.4" y="51.2">5</text>
<text x="191.4" y="53.8">7</text>
<text x="195.7" y="48.7">4</text>
<text x="195.7" y="51.2">6</text>
<text x="195.7" y="53.8">8</text>
<text x="201.5" y="50.1">6</text>
<text x="201.5" y="52.7">8</text>
<text x="39.1" y="56.3">GPIO1_4</text>
<text x="39.1" y="58.8">GPIO1_0</text>
<text x="74.8" y="58.8">GPIO1_29</text>
<text x="76" y="56.3">GPIO1_1</text>
<text x="143.4" y="56.3">X3-8</text>
<text x="143.4" y="58.8">X3-9</text>
<text x="185.5" y="55.2">9</text>
<text x="191.4" y="56.3">9</text>
<text x="194.5" y="56.3">10</text>
<text x="201.5" y="55.2">10</text>
<text x="39.1" y="61.4">GPIO2_22</text>
<text x="39.1" y="63.9">GPIO2_23</text>
<text x="74.8" y="61.4">GPIO2_24</text>
<text x="74.8" y="63.9">GPIO2_25</text>
<text x="143.4" y="61.4">X3-10</text>
<text x="39.1" y="66.5">UART5_CTSN</text>
<text x="39.1" y="69">UART4_RTSN</text>
<text x="39.1" y="71.5">UART4_CTSN</text>
<text x="70.7" y="71.5">UART3_CTSN</text>
<text x="70.7" y="66.5">UART5_RTSN</text>
<text x="70.7" y="69">UART3_RTSN</text>
<text x="39.1" y="74.1">UART5_TXD</text>
<text x="39.1" y="76.6">GPIO2_12</text>
<text x="72.1" y="74.1">UART5_RXD</text>
<text x="74.8" y="76.6">GPIO2_13</text>
<text x="39.1" y="79.2">GPIO2_10</text>
<text x="39.1" y="81.7">GPIO2_8</text>
<text x="75" y="79.2">GPIO2_11</text>
<text x="76" y="81.7">GPIO2_9</text>
<text x="39.1" y="84.2">GPIO2_6</text>
<text x="76" y="84.2">GPIO2_7</text>
<text x="39.1" y="94.4">GND</text>
<text x="80.3" y="94.4">GND</text>
<text x="39.1" y="96.9">VDD_3V3EXP</text>
<text x="39.1" y="99.4">VDD_5V</text>
<text x="39.1" y="102">SYS_5V</text>
<text x="71" y="96.9">VDD_3V3EXP</text>
<text x="76.7" y="99.4">VDD_5V</text>
<text x="76.9" y="102">SYS_5V</text>
<text x="39.1" y="104.5">PWR_BUT</text>
<text x="39.1" y="107.1">UART4_RXD</text>
<text x="70.5" y="104.5">SYS_RESETN</text>
<text x="74.8" y="107.1">GPIO1_28</text>
<text x="260.2" y="107.1">X2-1</text>
<text x="39.1" y="109.6">UART4_TXD</text>
<text x="39.1" y="112.1">GPIO1_16</text>
<text x="72.3" y="109.6">EHRPWM1A</text>
<text x="72.3" y="112.1">EHRPWM1B</text>
<text x="260.2" y="109.6">X2-2</text>
<text x="260.2" y="112.1">X2-3</text>
<text x="39.1" y="114.7">I2C1_SCL</text>
<text x="39.1" y="117.2">I2C2_SCL</text>
<text x="39.1" y="119.8">UART2_TXD</text>
<text x="72.1" y="119.8">UART2_RXD</text>
<text x="74.8" y="114.7">I2C1_SDA</text>
<text x="74.8" y="117.2">I2C2_SDA</text>
<text x="114.5" y="116.1">1</text>
<text x="114.5" y="118.7">2</text>
<text x="260.2" y="114.7">X2-4</text>
<text x="260.2" y="117.2">X2-5</text>
<text x="260.2" y="119.8">X2-6</text>
<text x="39.1" y="122.3">GPIO1_17</text>
<text x="39.1" y="124.8">GPIO3_21</text>
<text x="72.1" y="124.8">UART1_RXD</text>
<text x="72.3" y="122.3">UART1_TXD</text>
<text x="260.2" y="122.3">X2-7</text>
<text x="260.2" y="124.8">X2-8</text>
<text x="39.1" y="127.4">GPIO3_19</text>
<text x="39.1" y="129.9">SPI1_DO</text>
<text x="74.9" y="127.4">SPI1_CS0</text>
<text x="76.9" y="129.9">SPI1_DI</text>
<text x="260.2" y="127.4">X2-9</text>
<text x="260.2" y="129.9">X2-10</text>
<text x="39.1" y="132.5">SPI1_SCLK</text>
<text x="39.1" y="135">AIN4</text>
<text x="39.1" y="137.5">AIN6</text>
<text x="72.9" y="135">GNDA_ADC</text>
<text x="74.6" y="132.5">VDD_ADC</text>
<text x="80.3" y="137.5">AIN5</text>
<text x="39.1" y="140.1">AIN2</text>
<text x="39.1" y="142.6">AIN0</text>
<text x="80.3" y="140.1">AIN3</text>
<text x="80.3" y="142.6">AIN1</text>
<text x="39.1" y="145.2">CLKOUT2</text>
<text x="39.1" y="147.7">GND</text>
<text x="76" y="145.2">GPIO0_7</text>
<text x="80.3" y="147.7">GND</text>
<text x="39.1" y="150.2">GND</text>
<text x="80.3" y="150.2">GND</text>
</g>
</svg>
